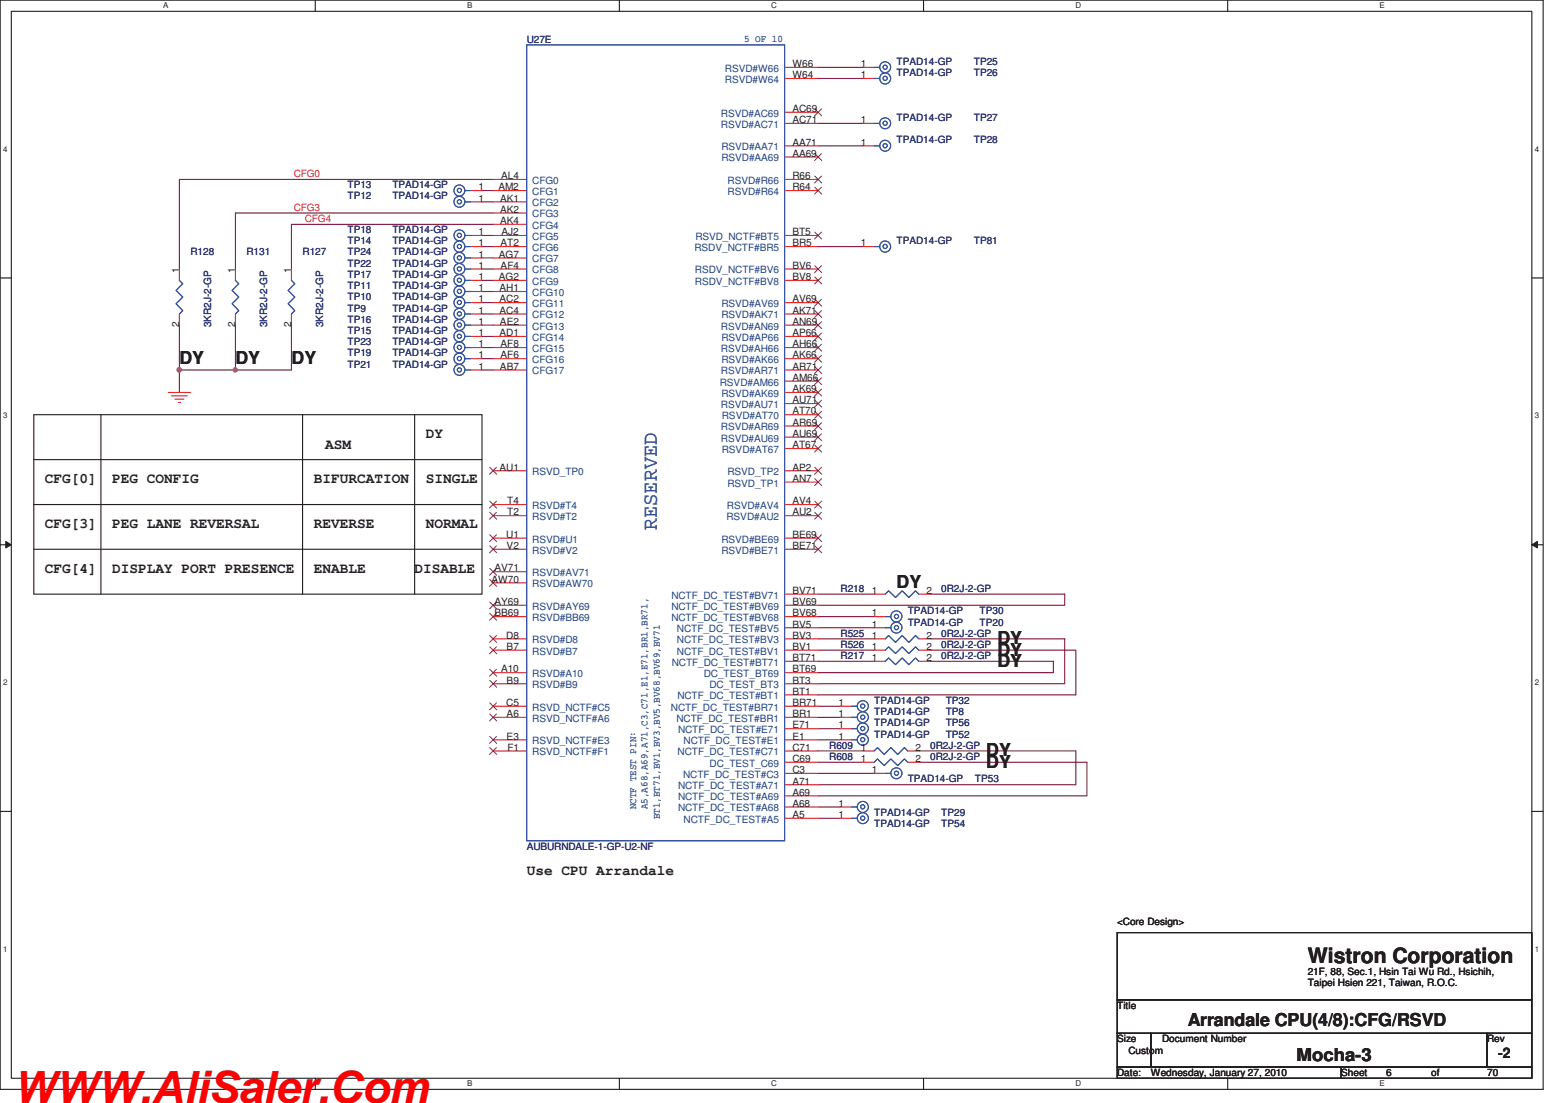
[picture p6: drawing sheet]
<svg xmlns="http://www.w3.org/2000/svg" width="297mm" height="210mm" viewBox="0 0 297 210" stroke-linecap="round" stroke-linejoin="round" font-family="sans-serif">
<path d="M0 0h293.8v207.4h-293.8zM2.2 2.2h289.5v203.1h-289.5z" fill="none" stroke="#231f20" stroke-width=".21"/>
<g fill="#fff">
<path d="M31.1 .3h.9v1.6h-.9z"/>
<path d="M31.1 205.5h.9v1.7h-.9z"/>
</g>
<path d="M60 0v2.2M60 205.3v2.1" fill="none" stroke="#231f20" stroke-width=".21"/>
<g fill="#fff">
<path d="M88.9 .3h1v1.6h-1z"/>
<path d="M88.9 205.5h1v1.7h-1z"/>
</g>
<path d="M117.9 0v2.2M117.9 205.3v2.1" fill="none" stroke="#231f20" stroke-width=".21"/>
<g fill="#fff">
<path d="M146.9 .3h1v1.6h-1z"/>
<path d="M146.9 205.5h1v1.7h-1z"/>
</g>
<path d="M175.8 0v2.2M175.8 205.3v2.1" fill="none" stroke="#231f20" stroke-width=".21"/>
<g fill="#fff">
<path d="M204.8 .3h1v1.6h-1z"/>
<path d="M204.8 205.5h1v1.7h-1z"/>
</g>
<path d="M233.8 0v2.2M233.8 205.3v2.1" fill="none" stroke="#231f20" stroke-width=".21"/>
<g fill="#fff">
<path d="M262.7 .3h.9v1.6h-.9z"/>
<path d="M262.7 205.5h.9v1.7h-.9z"/>
<path d="M.6 27.5h.8v1.7h-.8z"/>
<path d="M292.2 27.5h.8v1.7h-.8z"/>
<path d="M.6 78.3h.8v1.7h-.8z"/>
<path d="M292.2 78.3h.8v1.7h-.8z"/>
</g>
<path d="M0 52.9h2.2M291.7 52.9h2.1" fill="none" stroke="#231f20" stroke-width=".21"/>
<g fill="#fff">
<path d="M.6 129.1h.8v1.7h-.8z"/>
<path d="M292.2 129.1h.8v1.7h-.8z"/>
</g>
<path d="M0 103.7h2.2M291.7 103.7h2.1" fill="none" stroke="#231f20" stroke-width=".21"/>
<path d="M1.1 103.1l1.1 .6-1.1 .6z" fill="#231f20"/>
<path d="M1.1 103.1l1.1 .6-1.1 .6z" fill="none" stroke="#231f20" stroke-width=".19"/>
<path d="M291.7 103.7l1-.6v1.2z" fill="#231f20"/>
<path d="M291.7 103.7l1-.6v1.2z" fill="none" stroke="#231f20" stroke-width=".19"/>
<g fill="#fff">
<path d="M.6 179.8h.8v1.7h-.8z"/>
<path d="M292.2 179.8h.8v1.7h-.8z"/>
</g>
<path d="M0 154.5h2.2M291.7 154.5h2.1" fill="none" stroke="#231f20" stroke-width=".21"/>
<path d="M93.9 34.2h-59.7v17M44.8 40.6h49.1M34.2 61.9v8.5h10.6v-8.5" fill="none" stroke="#7f1542" stroke-width=".21"/>
<circle cx="44.8" cy="70.4" r=".4" fill="#b8529f"/>
<circle cx="44.8" cy="70.4" r=".4" fill="none" stroke="#b8529f" stroke-width=".21"/>
<circle cx="34.1" cy="70.4" r=".4" fill="#b8529f"/>
<circle cx="34.1" cy="70.4" r=".4" fill="none" stroke="#b8529f" stroke-width=".21"/>
<path d="M34.2 70.4v4.3" fill="none" stroke="#7f1542" stroke-width=".21"/>
<circle cx="34.1" cy="70.4" r=".4" fill="#b8529f"/>
<circle cx="34.1" cy="70.4" r=".4" fill="none" stroke="#b8529f" stroke-width=".21"/>
<g fill="none" stroke="#7f1542" stroke-width=".21">
<path d="M155.8 12.8h8.5M155.8 14.9h8.5M91.8 36.3h2.1M91.8 38.4h2.1M155.8 23.5h8.5M155.8 27.8h8.5M44.8 40.6v10.6M91.8 44.8h2.1M91.8 46.9h2.1M91.8 49.1h2.1M91.8 51.2h2.1M91.8 53.4h2.1"/>
<path d="M91.8 55.5h2.1M91.8 57.6h2.1M91.8 59.8h2.1M93.9 42.7h-38.4v8.5M155.8 46.9h8.5M55.5 61.9v8.5h-10.7M91.8 61.9h2.1M91.8 64h2.1M91.8 66.2h2.1M91.8 68.3h2.1M91.8 70.4h2.1M155.8 113.1h10.7"/>
<path d="M155.8 119.5h10.7M155.8 117.4h10.7M177.1 113.1h25.6v2.1h-46.9M155.8 123.8h10.7M155.8 121.6h10.7M155.8 134.4h4.3M155.8 138.7h4.3M155.8 136.6h4.3M155.8 125.9h10.7M177.1 123.8h27.7v8.5h-49M177.1 121.6h25.6v8.6h-46.9M177.1 125.9h23.5v2.2h-44.8"/>
<path d="M155.8 147.2h10.7M155.8 143h8.5M155.8 145.1h8.5M155.8 153.6h4.3M155.8 155.8h4.3M155.8 140.8h4.3M175 145.1h32v6.4h-51.2M175 143h29.8v6.4h-49"/>
</g>
<g fill="none" stroke="#ec2426" stroke-width=".21">
<path d="M149.4 12.8h6.4M149.4 14.9h6.4M164.3 12.8h2.2M164.3 14.9h2.2M89.6 38.4h2.2M89.6 36.3h2.2M93.9 38.4h6.4M93.9 34.2h6.4M93.9 36.3h6.4M149.4 27.8h6.4M149.4 23.5h6.4M149.4 34.2h6.4"/>
<path d="M149.4 36.3h6.4M149.4 21.4h6.4M149.4 29.9h6.4M164.3 27.8h2.2M164.3 23.5h2.2M34.2 51.2v2.2M34.2 59.8v2.1M44.8 51.2v2.2M44.8 59.8v2.1M55.5 51.2v2.2M55.5 59.8v2.1M89.6 55.5h2.2"/>
<path d="M89.6 51.2h2.2M89.6 49.1h2.2M89.6 46.9h2.2M89.6 44.8h2.2M89.6 57.6h2.2M89.6 53.4h2.2M89.6 59.8h2.2M93.9 55.5h6.4M93.9 51.2h6.4M93.9 49.1h6.4M93.9 46.9h6.4M93.9 44.8h6.4"/>
<path d="M93.9 57.6h6.4M93.9 53.4h6.4M93.9 40.6h6.4M93.9 42.7h6.4M93.9 59.8h6.4M149.4 51.2h6.4M149.4 46.9h6.4M149.4 44.8h6.4M149.4 57.6h6.4M149.4 53.4h6.4M149.4 59.8h6.4M164.3 46.9h2.2"/>
<path d="M32 74.7h4.3M32.7 75.3h2.9M33.3 76h1.7M33.9 76.6h.5M89.6 66.2h2.2M89.6 61.9h2.2M89.6 68.3h2.2M89.6 64h2.2M89.6 70.4h2.2M93.9 66.2h6.4M93.9 61.9h6.4M93.9 68.3h6.4"/>
<path d="M93.9 64h6.4M93.9 70.4h6.4M149.4 74.7h6.4M149.4 66.2h6.4M149.4 61.9h6.4M149.4 68.3h6.4M149.4 64h6.4M149.4 70.4h6.4M149.4 72.6h6.4M149.4 76.8h6.4M149.4 78.9h6.4M93.9 89.6h6.4"/>
<path d="M93.9 96.1h6.4M93.9 98.2h6.4M149.4 89.6h6.4M149.4 81.1h6.4M149.4 83.2h6.4M149.4 85.4h6.4M149.4 96.1h6.4M149.4 98.2h6.4M149.4 91.8h6.4M93.9 117.4h6.4M93.9 102.4h6.4M93.9 104.6h6.4"/>
<path d="M93.9 111h6.4M93.9 108.8h6.4M93.9 115.2h6.4M149.4 119.5h6.4M149.4 113.1h6.4M149.4 117.4h6.4M149.4 102.4h6.4M149.4 104.6h6.4M149.4 115.2h6.4M166.5 119.5h2.1M166.5 113.1h2.1M166.5 117.4h2.1"/>
<path d="M175 113.1h2.1M93.9 121.6h6.4M93.9 136.6h6.4M93.9 134.4h6.4M93.9 123.8h6.4M93.9 130.2h6.4M93.9 128.1h6.4M149.4 138.7h6.4M149.4 121.6h6.4M149.4 125.9h6.4M149.4 136.6h6.4M149.4 134.4h6.4"/>
<path d="M149.4 123.8h6.4M149.4 130.2h6.4M149.4 128.1h6.4M149.4 132.3h6.4M160.1 138.7h2.1M160.1 136.6h2.1M160.1 134.4h2.1M166.5 121.6h2.1M166.5 125.9h2.1M166.5 123.8h2.1M175 121.6h2.1M175 125.9h2.1"/>
<path d="M175 123.8h2.1M93.9 140.8h6.4M93.9 143h6.4M149.4 140.8h6.4M149.4 143h6.4M149.4 153.6h6.4M149.4 147.2h6.4M149.4 145.1h6.4M149.4 149.4h6.4M149.4 151.5h6.4M149.4 155.8h6.4M160.1 140.8h2.1"/>
<path d="M160.1 153.6h2.1M160.1 155.8h2.1M164.3 143h2.2M164.3 145.1h2.2M166.5 147.2h2.1M172.8 143h2.2M172.8 145.1h2.2"/>
</g>
<g fill="none" stroke="#231f20" stroke-width=".21">
<path d="M6.4 78.9h85.4v34.2h-85.4zM19.2 78.9v34.2M57.6 78.9v34.2M78.9 78.9v34.2M6.4 87.5h85.4M6.4 96.1h85.4M6.4 104.6h85.4M212.7 177.5h79v12.8h-79zM212.7 190.3h79v6.4h-79zM212.7 196.7h6.5v6.5h-6.5zM219.2 196.7h64v6.5h-64zM283.2 196.7h8.5v6.5h-8.5z"/>
<path d="M212.7 203.2h42.7v2.1h-42.7zM255.4 203.2h36.3v2.1h-36.3z"/>
</g>
<g fill="none" stroke="#3a53a4" stroke-width=".21">
<path d="M100.3 8.5h49.1v151.6h-49.1zM166.5 12.8h1M166.5 14.9h1M88.6 38.4h1M88.6 36.3h1M166.5 27.8h1M166.5 23.5h1M34.2 53.4l.6 .6-1.3 1.3 1.3 1.3-1.3 1.2 1.3 1.3-.6 .7M44.8 53.4l.7 .6-1.3 1.3 1.3 1.3-1.3 1.2 1.3 1.3-.7 .7M55.5 53.4l.6 .6-1.2 1.3 1.2 1.3-1.2 1.2 1.2 1.3-.6 .7M88.6 55.5h1M88.6 51.2h1"/>
<path d="M88.6 49.1h1M88.6 46.9h1M88.6 44.8h1M88.6 57.6h1M88.6 53.4h1M88.6 59.8h1M166.5 46.9h1M88.6 66.2h1M88.6 61.9h1M88.6 68.3h1M88.6 64h1M88.6 70.4h1"/>
<path d="M168.6 113.1l.6-.6 1.3 1.2 1.3-1.2 1.3 1.2 1.2-1.2 .7 .6M168.6 119.5h1M168.6 117.4h1M162.2 138.7h1M162.2 136.6h1M162.2 134.4h1M168.6 121.6l.6-.6 1.3 1.3 1.3-1.3 1.3 1.3 1.2-1.3 .7 .6M168.6 125.9l.6-.6 1.3 1.2 1.3-1.2 1.3 1.2 1.2-1.2 .7 .6M168.6 123.8l.6-.7 1.3 1.3 1.3-1.3 1.3 1.3 1.2-1.3 .7 .7M162.2 140.8h1M162.2 153.6h1M162.2 155.8h1"/>
<path d="M166.5 143l.6-.7 1.3 1.3 1.2-1.3 1.3 1.3 1.3-1.3 .6 .7M166.5 145.1l.6-.6 1.3 1.3 1.2-1.3 1.3 1.3 1.3-1.3 .6 .6M168.6 147.2h1"/>
<circle cx="168.5" cy="14.9" r="1.05"/>
<circle cx="168.5" cy="12.8" r="1.04"/>
<circle cx="168.5" cy="14.9" r=".4"/>
<circle cx="168.5" cy="12.8" r=".4"/>
<circle cx="87.5" cy="36.3" r="1.05"/>
<circle cx="87.5" cy="38.4" r="1.04"/>
<circle cx="87.5" cy="36.2" r=".4"/>
<circle cx="87.5" cy="38.4" r=".4"/>
<circle cx="168.5" cy="27.7" r="1.04"/>
<circle cx="168.5" cy="23.5" r="1.04"/>
<circle cx="168.5" cy="27.7" r=".4"/>
<circle cx="168.5" cy="23.5" r=".4"/>
<circle cx="87.5" cy="53.3" r="1.05"/>
<circle cx="87.5" cy="57.6" r="1.05"/>
<circle cx="87.5" cy="46.9" r="1.05"/>
<circle cx="87.5" cy="49.1" r="1.04"/>
<circle cx="87.5" cy="55.5" r="1.04"/>
<circle cx="87.5" cy="51.2" r="1.04"/>
<circle cx="87.5" cy="59.7" r="1.04"/>
<circle cx="87.5" cy="44.8" r="1.04"/>
<circle cx="87.5" cy="59.7" r=".4"/>
<circle cx="87.5" cy="51.2" r=".4"/>
<circle cx="87.5" cy="53.4" r=".4"/>
<circle cx="87.5" cy="44.8" r=".4"/>
<circle cx="87.5" cy="49.1" r=".4"/>
<circle cx="87.5" cy="55.5" r=".4"/>
<circle cx="87.5" cy="57.6" r=".4"/>
<circle cx="87.5" cy="46.9" r=".4"/>
<circle cx="168.5" cy="46.9" r="1.05"/>
<circle cx="168.5" cy="46.9" r=".4"/>
<circle cx="87.5" cy="68.3" r="1.05"/>
<circle cx="87.5" cy="64" r="1.05"/>
<circle cx="87.5" cy="70.4" r="1.04"/>
<circle cx="87.5" cy="66.1" r="1.04"/>
<circle cx="87.5" cy="61.9" r="1.04"/>
<circle cx="87.5" cy="66.1" r=".4"/>
<circle cx="87.5" cy="61.9" r=".4"/>
<circle cx="87.5" cy="68.3" r=".4"/>
<circle cx="87.5" cy="70.4" r=".4"/>
<circle cx="87.5" cy="64" r=".4"/>
<circle cx="170.7" cy="117.3" r="1.06"/>
<circle cx="170.7" cy="119.5" r="1.05"/>
<circle cx="170.7" cy="117.4" r=".4"/>
<circle cx="170.7" cy="119.5" r=".4"/>
<circle cx="164.3" cy="134.4" r=".4"/>
<circle cx="164.3" cy="136.5" r=".4"/>
<circle cx="164.3" cy="138.7" r=".4"/>
<circle cx="164.3" cy="138.7" r="1.06"/>
<circle cx="164.3" cy="134.4" r="1.05"/>
<circle cx="164.3" cy="136.5" r="1.05"/>
<circle cx="164.3" cy="155.8" r=".4"/>
<circle cx="164.3" cy="153.6" r=".4"/>
<circle cx="164.3" cy="140.8" r=".4"/>
<circle cx="164.3" cy="153.6" r="1.06"/>
<circle cx="164.3" cy="155.8" r="1.05"/>
<circle cx="164.3" cy="140.8" r="1.05"/>
<circle cx="170.7" cy="147.2" r="1.05"/>
<circle cx="170.7" cy="147.2" r=".4"/>
</g>
<g fill="none" stroke="#7f431c" stroke-width=".19">
<path d="M155.1 20.7l1.4 1.4M155.1 33.5l1.4 1.3M155.1 35.6l1.4 1.4M155.1 29.2l1.4 1.4M156.4 20.7l-1.3 1.4M156.4 33.5l-1.3 1.3M156.4 35.6l-1.3 1.4M156.4 29.2l-1.3 1.4M155.1 50.6l1.4 1.3M155.1 44.2l1.4 1.3M155.1 52.7l1.4 1.4M155.1 57l1.4 1.3"/>
<path d="M155.1 59.1l1.4 1.3M156.4 50.6l-1.3 1.3M156.4 44.2l-1.3 1.3M156.4 52.7l-1.3 1.4M156.4 57l-1.3 1.3M156.4 59.1l-1.3 1.3M155.1 61.3l1.4 1.3M155.1 63.4l1.4 1.3M155.1 65.5l1.4 1.3M155.1 67.6l1.4 1.4M155.1 69.8l1.4 1.3M155.1 71.9l1.4 1.3"/>
<path d="M155.1 74.1l1.4 1.3M155.1 76.2l1.4 1.3M155.1 78.3l1.4 1.3M156.4 61.3l-1.3 1.3M156.4 63.4l-1.3 1.3M156.4 65.5l-1.3 1.3M156.4 67.6l-1.3 1.4M156.4 69.8l-1.3 1.3M156.4 71.9l-1.3 1.3M156.4 74.1l-1.3 1.3M156.4 76.2l-1.3 1.3M156.4 78.3l-1.3 1.3"/>
<path d="M93.3 89l1.3 1.3M93.3 97.5l1.3 1.3M93.3 95.4l1.3 1.3M94.5 97.5l-1.3 1.3M94.5 89l-1.3 1.3M94.5 95.4l-1.3 1.3M155.1 80.5l1.4 1.3M155.1 82.6l1.4 1.3M155.1 84.7l1.4 1.4M155.1 95.4l1.4 1.3M155.1 97.5l1.4 1.3M155.1 91.1l1.4 1.4"/>
<path d="M155.1 89l1.4 1.3M156.4 80.5l-1.3 1.3M156.4 82.6l-1.3 1.3M156.4 84.7l-1.3 1.4M156.4 95.4l-1.3 1.3M156.4 97.5l-1.3 1.3M156.4 91.1l-1.3 1.4M156.4 89l-1.3 1.3M93.3 101.8l1.3 1.3M93.3 103.9l1.3 1.3M93.3 110.3l1.3 1.3M93.3 108.2l1.3 1.3"/>
<path d="M93.3 116.8l1.3 1.3M93.3 114.6l1.3 1.3M94.5 101.8l-1.3 1.3M94.5 103.9l-1.3 1.3M94.5 110.3l-1.3 1.3M94.5 108.2l-1.3 1.3M94.5 116.8l-1.3 1.3M94.5 114.6l-1.3 1.3M155.1 101.8l1.4 1.3M155.1 103.9l1.4 1.3M156.4 101.8l-1.3 1.3M156.4 103.9l-1.3 1.3"/>
<path d="M93.3 133.8l1.3 1.3M93.3 135.9l1.3 1.3M93.3 129.5l1.3 1.3M93.3 127.4l1.3 1.3M93.3 121l1.3 1.3M93.3 123.1l1.3 1.4M94.5 127.4l-1.3 1.3M94.5 133.8l-1.3 1.3M94.5 135.9l-1.3 1.3M94.5 129.5l-1.3 1.3M94.5 121l-1.3 1.3M94.5 123.1l-1.3 1.4"/>
<path d="M93.3 140.2l1.3 1.3M93.3 142.3l1.3 1.3M94.5 140.2l-1.3 1.3M94.5 142.3l-1.3 1.3"/>
</g>
<circle cx="44.8" cy="70.4" r=".4" fill="#b8529f"/>
<circle cx="44.8" cy="70.4" r=".4" fill="none" stroke="#b8529f" stroke-width=".21"/>
<circle cx="34.1" cy="70.4" r=".4" fill="#b8529f"/>
<circle cx="34.1" cy="70.4" r=".4" fill="none" stroke="#b8529f" stroke-width=".21"/>
<circle cx="34.1" cy="70.4" r=".4" fill="#b8529f"/>
<circle cx="34.1" cy="70.4" r=".4" fill="none" stroke="#b8529f" stroke-width=".21"/>
<text font-size="8.5" fill="#f00" x="2.5" y="209.9">WWW.AliSaler.Com</text>
<text font-size="4" fill="#3a53a4" x="125" y="101" transform="rotate(-90 125 101)">RESERVED</text>
<text font-size="4" fill="#231f20" x="249" y="183.4">Wistron Corporation</text>
<g font-size="3.4" fill="#231f20">
<text x="34.2" y="69.3">DY</text>
<text x="44.8" y="69.3">DY</text>
<text x="55.5" y="69.3">DY</text>
<text x="170.7" y="112">DY</text>
<text x="189.9" y="122.7">DY</text>
<text x="189.9" y="124.8">DY</text>
<text x="189.9" y="127">DY</text>
<text x="187.8" y="144">DY</text>
<text x="187.8" y="146.1">DY</text>
<text x="226.2" y="195.2">Arrandale CPU(4/8):CFG/RSVD</text>
<text x="246.9" y="202.1">Mocha-3</text>
</g>
<g font-size="2.8" fill="#231f20">
<text x="81.1" y="83.4">DY</text>
<text x="61.9" y="85.6">ASM</text>
<text x="8.5" y="91.9">CFG[0]</text>
<text x="21.4" y="91.9">PEG CONFIG</text>
<text x="59.8" y="91.9">BIFURCATION</text>
<text x="81.1" y="91.9">SINGLE</text>
<text x="8.5" y="100.5">CFG[3]</text>
<text x="21.4" y="100.5">PEG LANE REVERSAL</text>
<text x="59.8" y="100.5">REVERSE</text>
<text x="81.1" y="100.5">NORMAL</text>
<text x="8.5" y="109">CFG[4]</text>
<text x="21.4" y="109.1">DISPLAY PORT PRESENCE</text>
<text x="59.8" y="109">ENABLE</text>
<text x="78.9" y="109">DISABLE</text>
<text x="100.3" y="166.6">Use CPU Arrandale</text>
<text x="285.3" y="201.5">-2</text>
</g>
<g font-size="1.9" fill="#2d2d72">
<text x="100.3" y="8.1">U27E</text>
<text x="170.7" y="12.4">TPAD14-GP</text>
<text x="170.7" y="14.5">TPAD14-GP</text>
<text x="185.4" y="12.4">TP25</text>
<text x="185.4" y="14.5">TP26</text>
<text x="170.7" y="23.1">TPAD14-GP</text>
<text x="185.4" y="23.1">TP27</text>
<text x="170.7" y="27.3">TPAD14-GP</text>
<text x="185.4" y="27.3">TP28</text>
<text x="66.2" y="35.9">TP13</text>
<text x="74.7" y="35.9">TPAD14-GP</text>
<text x="66.2" y="38">TP12</text>
<text x="74.7" y="38">TPAD14-GP</text>
<text x="66.2" y="46.5">TP14</text>
<text x="66.2" y="44.4">TP18</text>
<text x="74.7" y="46.5">TPAD14-GP</text>
<text x="74.7" y="44.4">TPAD14-GP</text>
<text x="170.7" y="46.5">TPAD14-GP</text>
<text x="185.4" y="46.5">TP81</text>
<text x="36.3" y="48.6">R128</text>
<text x="46.9" y="48.6">R131</text>
<text x="57.6" y="48.6">R127</text>
<text x="66.2" y="50.8">TP22</text>
<text x="66.2" y="48.6">TP24</text>
<text x="66.2" y="52.9">TP17</text>
<text x="74.7" y="50.8">TPAD14-GP</text>
<text x="74.7" y="48.6">TPAD14-GP</text>
<text x="74.7" y="52.9">TPAD14-GP</text>
<text x="66.2" y="55.1">TP11</text>
<text x="66.2" y="57.2">TP10</text>
<text x="66.2" y="59.3">TP9</text>
<text x="74.7" y="55.1">TPAD14-GP</text>
<text x="74.7" y="57.2">TPAD14-GP</text>
<text x="74.7" y="59.3">TPAD14-GP</text>
<text x="40.2" y="62.3" transform="rotate(-90 40.2 62.3)">3KR2J-2-GP</text>
<text x="50.9" y="62.3" transform="rotate(-90 50.9 62.3)">3KR2J-2-GP</text>
<text x="61.5" y="62.3" transform="rotate(-90 61.5 62.3)">3KR2J-2-GP</text>
<text x="66.2" y="65.7">TP23</text>
<text x="66.2" y="61.5">TP16</text>
<text x="66.2" y="63.6">TP15</text>
<text x="74.7" y="65.7">TPAD14-GP</text>
<text x="74.7" y="61.5">TPAD14-GP</text>
<text x="74.7" y="63.6">TPAD14-GP</text>
<text x="66.2" y="67.9">TP19</text>
<text x="66.2" y="70">TP21</text>
<text x="74.7" y="67.9">TPAD14-GP</text>
<text x="74.7" y="70">TPAD14-GP</text>
<text x="160.1" y="112.6">R218</text>
<text x="179.2" y="112.6">0R2J-2-GP</text>
<text x="172.8" y="119.1">TPAD14-GP</text>
<text x="172.8" y="116.9">TPAD14-GP</text>
<text x="186.5" y="119.1">TP20</text>
<text x="186.5" y="116.9">TP30</text>
<text x="160.1" y="121.2">R525</text>
<text x="160.1" y="125.5">R217</text>
<text x="160.1" y="123.3">R526</text>
<text x="179.2" y="121.2">0R2J-2-GP</text>
<text x="179.2" y="125.5">0R2J-2-GP</text>
<text x="179.2" y="123.3">0R2J-2-GP</text>
<text x="166.5" y="136.1">TPAD14-GP</text>
<text x="166.5" y="134">TPAD14-GP</text>
<text x="180.1" y="136.1">TP8</text>
<text x="180.1" y="134">TP32</text>
<text x="157.9" y="142.5">R609</text>
<text x="166.5" y="140.4">TPAD14-GP</text>
<text x="166.5" y="138.3">TPAD14-GP</text>
<text x="177.1" y="142.5">0R2J-2-GP</text>
<text x="180.1" y="140.4">TP52</text>
<text x="180.1" y="138.3">TP56</text>
<text x="157.9" y="144.6">R608</text>
<text x="172.8" y="148.9">TPAD14-GP</text>
<text x="177.1" y="144.7">0R2J-2-GP</text>
<text x="185.6" y="148.9">TP53</text>
<text x="166.5" y="155.3">TPAD14-GP</text>
<text x="179.2" y="155.3">TP29</text>
<text x="100.3" y="161.8">AUBURNDALE-1-GP-U2-NF</text>
<text x="166.5" y="157.5">TPAD14-GP</text>
<text x="179.2" y="157.5">TP54</text>
</g>
<g font-size="1.9" fill="#3a53a4">
<text x="141.7" y="7.9">5 OF 10</text>
<text x="121.2" y="154" transform="rotate(-90 121.2 154)">NCTF TEST PIN:</text>
<text x="123.3" y="154" transform="rotate(-90 123.3 154)">A5,A68,A69,A71,C3,C71,E1,E71,BR1,BR71,</text>
<text x="125.6" y="156" transform="rotate(-90 125.6 156)">BT1,BT71,BV1,BV3,BV5,BV68,BV69,BV71</text>
</g>
<g font-size="1.9" fill="#1d437e">
<text x="138" y="13.7">RSVD#W66</text>
<text x="138" y="15.8">RSVD#W64</text>
<text x="137.3" y="22.2">RSVD#AC69</text>
<text x="137.3" y="24.3">RSVD#AC71</text>
<text x="137.4" y="28.6">RSVD#AA71</text>
<text x="101.3" y="35">CFG0</text>
<text x="137.4" y="30.7">RSVD#AA69</text>
<text x="138.6" y="35">RSVD#R66</text>
<text x="101.3" y="37.1">CFG1</text>
<text x="101.3" y="39.3">CFG2</text>
<text x="101.3" y="41.4">CFG3</text>
<text x="138.6" y="37.1">RSVD#R64</text>
<text x="101.3" y="43.6">CFG4</text>
<text x="101.3" y="45.7">CFG5</text>
<text x="101.3" y="47.8">CFG6</text>
<text x="132.2" y="47.8">RSDV_NCTF#BR5</text>
<text x="132.4" y="45.7">RSVD_NCTF#BT5</text>
<text x="101.3" y="49.9">CFG7</text>
<text x="101.3" y="52.1">CFG8</text>
<text x="132.3" y="52.1">RSDV_NCTF#BV6</text>
<text x="101.3" y="54.2">CFG9</text>
<text x="101.3" y="56.3">CFG10</text>
<text x="101.3" y="58.5">CFG11</text>
<text x="132.3" y="54.2">RSDV_NCTF#BV8</text>
<text x="137.4" y="58.5">RSVD#AV69</text>
<text x="101.3" y="60.6">CFG12</text>
<text x="101.3" y="62.7">CFG13</text>
<text x="101.3" y="64.9">CFG14</text>
<text x="137.3" y="62.7">RSVD#AN69</text>
<text x="137.4" y="60.6">RSVD#AK71</text>
<text x="137.4" y="64.9">RSVD#AP66</text>
<text x="101.3" y="67">CFG15</text>
<text x="101.3" y="69.1">CFG16</text>
<text x="101.3" y="71.3">CFG17</text>
<text x="137.3" y="67">RSVD#AH66</text>
<text x="137.3" y="71.3">RSVD#AR71</text>
<text x="137.4" y="69.1">RSVD#AK66</text>
<text x="137.1" y="73.4">RSVD#AM66</text>
<text x="137.3" y="77.7">RSVD#AU71</text>
<text x="137.4" y="75.6">RSVD#AK69</text>
<text x="137.3" y="82">RSVD#AR69</text>
<text x="137.5" y="79.8">RSVD#AT70</text>
<text x="137.3" y="84.1">RSVD#AU69</text>
<text x="137.5" y="86.2">RSVD#AT67</text>
<text x="101.3" y="90.5">RSVD_TP0</text>
<text x="138.5" y="92.6">RSVD_TP1</text>
<text x="138.5" y="90.5">RSVD_TP2</text>
<text x="101.3" y="99">RSVD#T2</text>
<text x="101.3" y="96.9">RSVD#T4</text>
<text x="138.3" y="99">RSVD#AU2</text>
<text x="138.4" y="96.9">RSVD#AV4</text>
<text x="101.3" y="103.3">RSVD#U1</text>
<text x="101.3" y="105.4">RSVD#V2</text>
<text x="137.4" y="103.3">RSVD#BE69</text>
<text x="137.4" y="105.4">RSVD#BE71</text>
<text x="101.3" y="111.8">RSVD#AW70</text>
<text x="101.3" y="109.7">RSVD#AV71</text>
<text x="127.8" y="114">NCTF_DC_TEST#BV71</text>
<text x="101.3" y="118.2">RSVD#BB69</text>
<text x="101.3" y="116.1">RSVD#AY69</text>
<text x="127.8" y="116.1">NCTF_DC_TEST#BV69</text>
<text x="127.8" y="118.2">NCTF_DC_TEST#BV68</text>
<text x="101.3" y="122.5">RSVD#D8</text>
<text x="101.3" y="124.6">RSVD#B7</text>
<text x="128.9" y="120.4">NCTF_DC_TEST#BV5</text>
<text x="128.9" y="122.5">NCTF_DC_TEST#BV3</text>
<text x="128.9" y="124.6">NCTF_DC_TEST#BV1</text>
<text x="101.3" y="131">RSVD#B9</text>
<text x="101.3" y="128.9">RSVD#A10</text>
<text x="127.9" y="126.7">NCTF_DC_TEST#BT71</text>
<text x="134" y="128.9">DC_TEST_BT69</text>
<text x="135.1" y="131">DC_TEST_BT3</text>
<text x="101.3" y="135.3">RSVD_NCTF#C5</text>
<text x="101.3" y="137.4">RSVD_NCTF#A6</text>
<text x="127.8" y="135.3">NCTF_DC_TEST#BR71</text>
<text x="128.8" y="137.4">NCTF_DC_TEST#BR1</text>
<text x="129" y="133.1">NCTF_DC_TEST#BT1</text>
<text x="101.3" y="141.7">RSVD_NCTF#E3</text>
<text x="101.3" y="143.8">RSVD_NCTF#F1</text>
<text x="129" y="143.8">NCTF_DC_TEST#C71</text>
<text x="129.1" y="139.6">NCTF_DC_TEST#E71</text>
<text x="130.2" y="141.7">NCTF_DC_TEST#E1</text>
<text x="130.1" y="148.1">NCTF_DC_TEST#C3</text>
<text x="135.1" y="146">DC_TEST_C69</text>
<text x="129.1" y="150.2">NCTF_DC_TEST#A71</text>
<text x="129.1" y="152.4">NCTF_DC_TEST#A69</text>
<text x="129.1" y="154.5">NCTF_DC_TEST#A68</text>
<text x="130.2" y="156.6">NCTF_DC_TEST#A5</text>
</g>
<g font-size="1.9" fill="#231f20">
<text x="150.9" y="12.8">W66</text>
<text x="150.9" y="14.9">W64</text>
<text x="163.9" y="12.8">1</text>
<text x="163.9" y="14.9">1</text>
<text x="150.9" y="21.3">AC69</text>
<text x="150.9" y="23.4">AC71</text>
<text x="163.9" y="23.4">1</text>
<text x="150.9" y="27.7">AA71</text>
<text x="150.9" y="29.8">AA69</text>
<text x="163.9" y="27.7">1</text>
<text x="95.4" y="34.1">AL4</text>
<text x="150.9" y="34.1">R66</text>
<text x="91.1" y="38.4">1</text>
<text x="91.1" y="36.2">1</text>
<text x="94.9" y="36.2">AM2</text>
<text x="95.2" y="38.4">AK1</text>
<text x="95.2" y="40.5">AK2</text>
<text x="150.9" y="36.2">R64</text>
<text x="91.1" y="46.9">1</text>
<text x="91.1" y="44.8">1</text>
<text x="95.2" y="42.7">AK4</text>
<text x="95.3" y="46.9">AT2</text>
<text x="95.5" y="44.8">AJ2</text>
<text x="150.9" y="46.9">BR5</text>
<text x="150.9" y="44.8">BT5</text>
<text x="163.9" y="46.9">1</text>
<text x="34.1" y="51.9" transform="rotate(-90 34.1 51.9)">1</text>
<text x="44.8" y="51.9" transform="rotate(-90 44.8 51.9)">1</text>
<text x="55.5" y="51.9" transform="rotate(-90 55.5 51.9)">1</text>
<text x="91.1" y="51.2">1</text>
<text x="91.1" y="49.1">1</text>
<text x="91.1" y="53.3">1</text>
<text x="95" y="49.1">AG7</text>
<text x="95" y="53.3">AG2</text>
<text x="95.3" y="51.2">AF4</text>
<text x="150.9" y="53.3">BV8</text>
<text x="150.9" y="51.2">BV6</text>
<text x="91.1" y="55.5">1</text>
<text x="91.1" y="57.6">1</text>
<text x="91.1" y="59.7">1</text>
<text x="95.1" y="55.5">AH1</text>
<text x="95.1" y="57.6">AC2</text>
<text x="95.1" y="59.7">AC4</text>
<text x="150.9" y="57.6">AV69</text>
<text x="150.9" y="59.7">AK71</text>
<text x="34.1" y="62.3" transform="rotate(-90 34.1 62.3)">2</text>
<text x="44.8" y="62.3" transform="rotate(-90 44.8 62.3)">2</text>
<text x="55.5" y="62.3" transform="rotate(-90 55.5 62.3)">2</text>
<text x="91.1" y="61.8">1</text>
<text x="91.1" y="64">1</text>
<text x="95.1" y="64">AD1</text>
<text x="95.2" y="61.8">AE2</text>
<text x="150.9" y="61.8">AN69</text>
<text x="150.9" y="64">AP66</text>
<text x="91.1" y="66.1">1</text>
<text x="91.1" y="68.2">1</text>
<text x="91.1" y="70.4">1</text>
<text x="95.2" y="70.4">AB7</text>
<text x="95.3" y="66.1">AF8</text>
<text x="95.3" y="68.2">AF6</text>
<text x="150.9" y="66.1">AH66</text>
<text x="150.9" y="70.4">AR71</text>
<text x="150.9" y="68.2">AK66</text>
<text x="150.9" y="72.5">AM66</text>
<text x="150.9" y="76.8">AU71</text>
<text x="150.9" y="74.7">AK69</text>
<text x="150.9" y="81.1">AR69</text>
<text x="150.9" y="83.2">AU69</text>
<text x="150.9" y="78.9">AT70</text>
<text x="95.1" y="89.6">AU1</text>
<text x="150.9" y="85.3">AT67</text>
<text x="150.9" y="89.6">AP2</text>
<text x="150.9" y="91.7">AN7</text>
<text x="96.6" y="98.1">T2</text>
<text x="96.6" y="96">T4</text>
<text x="150.9" y="96">AV4</text>
<text x="150.9" y="98.1">AU2</text>
<text x="96.4" y="102.4">U1</text>
<text x="96.5" y="104.5">V2</text>
<text x="150.9" y="102.4">BE69</text>
<text x="150.9" y="104.5">BE71</text>
<text x="93.6" y="110.9">AW70</text>
<text x="94.1" y="108.8">AV71</text>
<text x="150.9" y="113.1">BV71</text>
<text x="166" y="113.1">1</text>
<text x="176.4" y="113.1">2</text>
<text x="94.1" y="117.3">BB69</text>
<text x="94.1" y="115.2">AY69</text>
<text x="150.9" y="115.2">BV69</text>
<text x="150.9" y="117.3">BV68</text>
<text x="150.9" y="119.5">BV5</text>
<text x="166" y="119.5">1</text>
<text x="166" y="117.3">1</text>
<text x="96.4" y="121.6">D8</text>
<text x="96.5" y="123.7">B7</text>
<text x="150.9" y="125.9">BT71</text>
<text x="150.9" y="121.6">BV3</text>
<text x="150.9" y="123.7">BV1</text>
<text x="166" y="121.6">1</text>
<text x="166" y="125.9">1</text>
<text x="166" y="123.7">1</text>
<text x="176.4" y="121.6">2</text>
<text x="176.4" y="125.9">2</text>
<text x="176.4" y="123.7">2</text>
<text x="95.4" y="128">A10</text>
<text x="96.5" y="130.1">B9</text>
<text x="150.9" y="130.1">BT3</text>
<text x="150.9" y="128">BT69</text>
<text x="96.4" y="134.4">C5</text>
<text x="96.5" y="136.5">A6</text>
<text x="150.9" y="136.5">BR1</text>
<text x="150.9" y="132.2">BT1</text>
<text x="150.9" y="134.4">BR71</text>
<text x="159.6" y="136.5">1</text>
<text x="159.6" y="134.4">1</text>
<text x="96.5" y="140.8">E3</text>
<text x="96.6" y="142.9">F1</text>
<text x="150.9" y="138.7">E71</text>
<text x="150.9" y="142.9">C71</text>
<text x="150.9" y="140.8">E1</text>
<text x="159.6" y="140.8">1</text>
<text x="159.6" y="138.7">1</text>
<text x="163.9" y="142.9">1</text>
<text x="174.3" y="142.9">2</text>
<text x="150.9" y="145.1">C69</text>
<text x="150.9" y="147.2">C3</text>
<text x="150.9" y="149.3">A71</text>
<text x="163.9" y="145.1">1</text>
<text x="166" y="147.2">1</text>
<text x="174.3" y="145.1">2</text>
<text x="150.9" y="151.5">A69</text>
<text x="150.9" y="153.6">A68</text>
<text x="150.9" y="155.7">A5</text>
<text x="159.6" y="153.6">1</text>
<text x="159.6" y="155.7">1</text>
<text x="212.7" y="176">&lt;Core Design&gt;</text>
<text x="249" y="185.6">21F, 88, Sec.1, Hsin Tai Wu Rd., Hsichih,</text>
<text x="249" y="187.8">Taipei Hsien 221, Taiwan, R.O.C.</text>
<text x="212.7" y="192">Title</text>
<text x="212.7" y="198.4">Size</text>
<text x="214.9" y="200.6">Custom</text>
<text x="221.3" y="198.4">Document Number</text>
<text x="283.2" y="198.4">Rev</text>
<text x="212.7" y="204.8">Date:</text>
<text x="219.2" y="204.8">Wednesday, January 27, 2010</text>
<text x="255.4" y="204.8">Sheet</text>
<text x="263.9" y="204.8">6</text>
<text x="272.5" y="204.8">of</text>
<text x="283.2" y="204.8">70</text>
</g>
<g font-size="1.9" fill="#ec2426">
<text x="55.9" y="33.7">CFG0</text>
<text x="55.9" y="40.1">CFG3</text>
<text x="58" y="42.3">CFG4</text>
</g>
<g font-size="1.5" fill="#231f20">
<text x="31.1" y="1.6">A</text>
<text x="88.9" y="1.6">B</text>
<text x="146.9" y="1.6">C</text>
<text x="204.8" y="1.6">D</text>
<text x="262.7" y="1.6">E</text>
<text x=".6" y="28.9">4</text>
<text x="292.2" y="28.9">4</text>
<text x=".6" y="79.6">3</text>
<text x="292.2" y="79.6">3</text>
<text x=".6" y="130.4">2</text>
<text x="292.2" y="130.4">2</text>
<text x=".6" y="181.2">1</text>
<text x="292.2" y="181.2">1</text>
<text x="31.1" y="206.8">A</text>
<text x="88.9" y="206.8">B</text>
<text x="146.9" y="206.8">C</text>
<text x="204.8" y="206.8">D</text>
<text x="262.7" y="206.8">E</text>
</g>
</svg>
